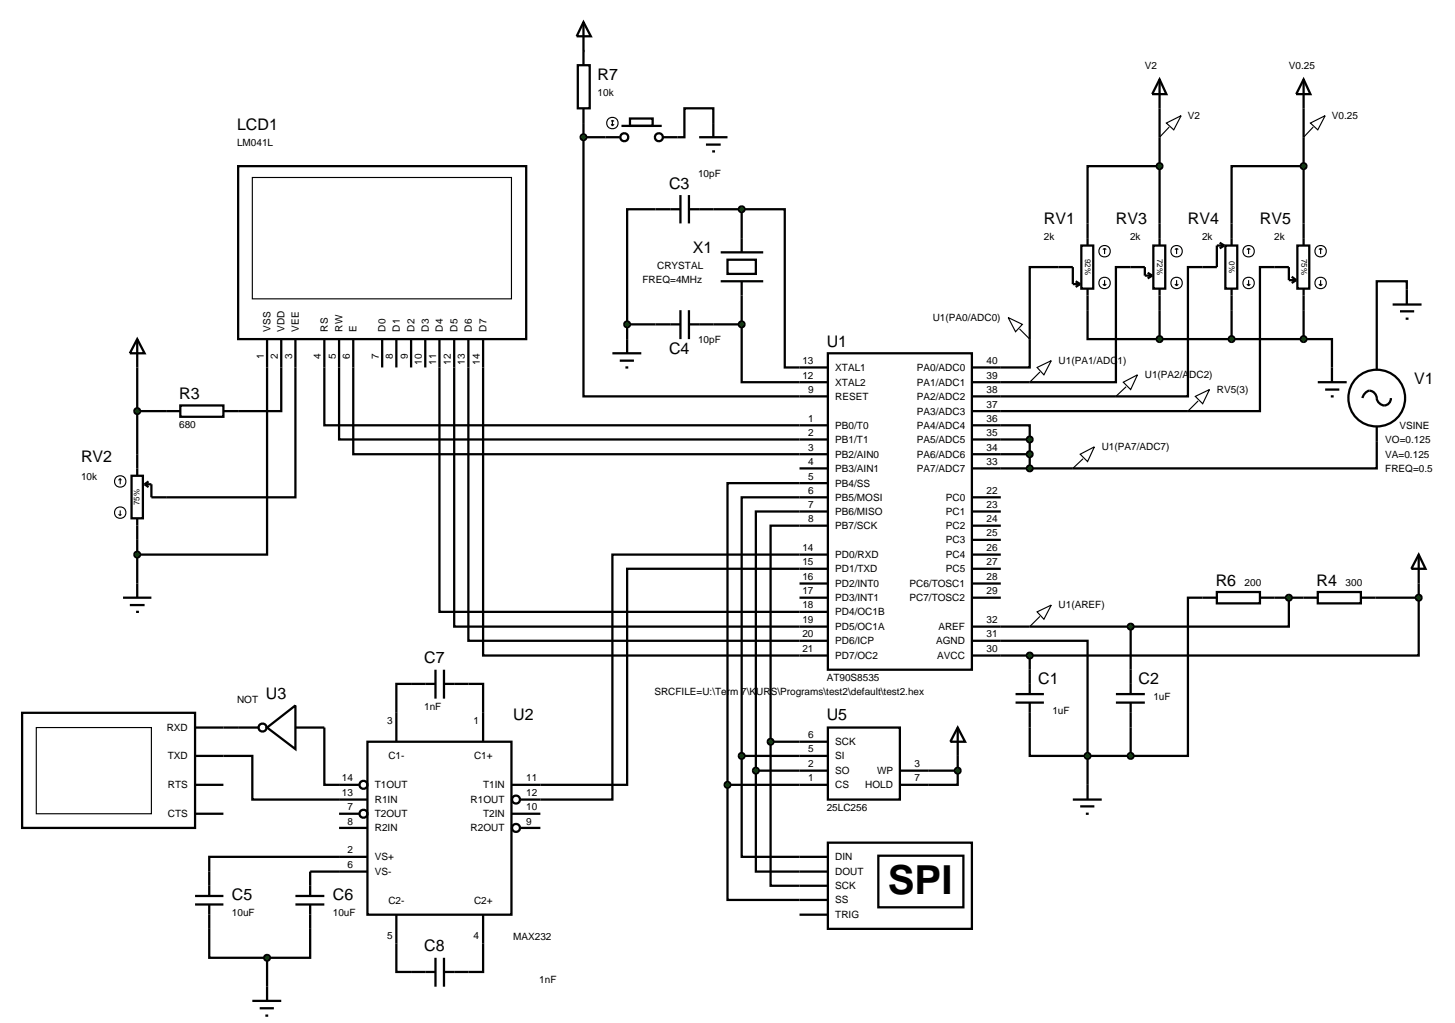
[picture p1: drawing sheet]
<svg xmlns="http://www.w3.org/2000/svg" width="257mm" height="180mm" viewBox="0 0 257 180" stroke-linecap="round" stroke-linejoin="round" font-family="sans-serif">
<g fill="none" stroke="#000" stroke-width=".4">
<path d="M204.5 14l1.2 2.6h-2.5zM204.5 14v25.4M229.9 19.1v20.3M102.9 24.2v45.7h43.1M102.9 21.7v2.5M102.9 24.2h3.9M115.6 36.9h-5v20.3M125.8 21.7v-2.6h-5.1v5.1h-1.2M125.8 36.9h5M130.8 36.9h7.6v27.9h7.6M130.8 36.9v5.1M204.5 29.3h-12.7v14"/>
<path d="M229.9 29.3h-12.7v10.1M110.6 57.2v2.6M110.6 57.2h5M125.8 57.2h5M130.8 57.2v10.2h15.2M130.8 52.1v5.1M189.7 49.6l.8 .5M190.5 50.1h-1.3v-3h-7.6v17.7h-10.2M190.5 50.1l-.8 .5M190.7 43.3h2.1v7.6h-2.1zM191.8 50.9v8.9h12.7M199.4 47.1h-2.6v20.3h-25.4"/>
<path d="M204.5 59.8h25.4M204.5 54.7v5.1M212.1 47.1h-2.6v22.8h-38.1M217.2 54.7v5.1M224.8 47.1h-2.6v25.4h-50.8M229.9 59.8h5v7.6M229.9 54.7v5.1M245.6 53.7h5.1M246.9 54.9h2.5M247.9 56.2h.5M248.1 53.7v-4.1h-5.3v15.5M24.2 64.8v15.3"/>
<path d="M24.2 72.5h5.1M47.1 64.8v33h-22.9M49.6 64.8v7.7h-7.6M52.1 64.8v22.9h-22.8M57.2 64.8v10.2h88.8M59.8 64.8v12.7h86.2M62.3 64.8v15.3h83.7M77.5 64.8v43.1h68.5M80.1 64.8v45.7h65.9M82.6 64.8v48.2h63.4M85.2 64.8v50.8h60.8M146 62.3h25.4v55.8h-25.4z"/>
<path d="M171.4 75h10.2v2.5M171.4 77.5h10.2M181.6 77.5v5.1M232.4 67.4h5.1M233.7 68.7h2.5M234.7 69.9h.5M240.3 70.2a1.24 1.24 0 0 1 1.1-1.3 1.24 1.24 0 0 1 1.3 1 1.39 1.39 0 0 0 .7 1.3 1.39 1.39 0 0 0 1.4 0l.4-.6 .1-.4M242.8 75.3v7.3h-71.4M24.2 95.2v7.7M141 82.6h5M146 92.7h-10.1v38.1M146 85.2h-17.7v53.2"/>
<path d="M146 87.7h-15.2v45.6M146 90.2h-12.7v45.7M146 97.8h-38v43.2h-12.7M171.4 80.1h10.2M171.4 97.8h5.1M171.4 87.7h5.1M171.4 90.2h5.1M171.4 92.7h5.1M171.4 95.2h5.1M250.2 97.8l1.2 2.5h-2.5zM250.2 97.8v7.6M141 105.4h5"/>
<path d="M141 102.9h5M146 100.3h-35.4v38.1h-15.3M171.4 113h20.4v20.3M171.4 115.6h10.2M171.4 105.4h5.1M171.4 110.5h28M171.4 100.3h5.1M171.4 102.9h5.1M181.6 115.6v6.8M199.4 110.5v11.9M212.1 105.4h-2.6v27.9h-10.1M224.8 105.4h5.1"/>
<path d="M227.3 105.4v5.1h-27.9M242.6 105.4h7.6M250.2 105.4v10.2h-68.6M39.4 133.3h5.1v7.7h15.3M39.4 128.3h2.6M57.2 128.3v10.1h2.6M72.5 120.6h-2.6v5.1M82.6 120.6h2.6v5.1M128.3 138.4v20.3h12.7M128.3 138.4h12.7M130.8 133.3v17.8h10.2M130.8 133.3h10.2"/>
<path d="M133.3 135.9v17.8h7.7M133.3 135.9h7.7M135.9 130.8v25.4h5.1M135.9 130.8h5.1M163.8 135.9h5.1M168.9 135.9v2.5h-5.1M168.9 133.3v2.6M179.1 122.4h5M179.1 123.9h5M181.6 123.9v9.4h10.2M191.8 133.3v7.7M191.8 133.3h7.6"/>
<path d="M196.8 122.4h5.1M196.8 123.9h5.1M199.4 123.9v9.4M54.7 153.7h5.1M59.8 151.1h-22.9v2.6M189.2 141h5.1M190.5 142.2h2.5M191.5 143.5h.5M36.9 163.8v5.1h10.2M47.1 168.9v5.1M54.7 163.8v5.1h-7.6M69.9 166.4v5h2.6"/>
<path d="M85.2 166.4v5h-2.6"/>
<circle cx="242.8" cy="70.2" r="5"/>
</g>
<g fill="none" stroke="#000" stroke-width=".2">
<path d="M194.5 50.1l.3 .3M194.8 43.8v1M194.8 49.4v1M194.8 43.8l.3 .2M194.8 43.8l-.3 .2M195.1 50.1l-.3 .3"/>
<circle cx="194.8" cy="44.3" r="1.01"/>
<circle cx="194.8" cy="49.9" r="1.01"/>
</g>
<g fill="#004000" stroke="#000" stroke-width=".4">
<path d="M181.2 77.2l.4-.2-.5 .5zM181.6 77l.4 .2 .1 .3zM181.6 78l.5-.5-.1 .3zM181.1 77.5l.5 .5-.3-.1z"/>
<path d="M181.2 79.8l.4-.2-.5 .5zM181.6 79.6l.4 .2 .1 .3zM181.6 80.6l.5-.5-.1 .3zM181.1 80.1l.5 .5-.3-.1z"/>
</g>
<g fill="#004000">
<path d="M181.1 77.5l.5-.5 .5 .5-.5 .5z"/>
<path d="M181.1 80.1l.5-.5 .5 .5-.5 .5z"/>
</g>
<g fill="none" stroke="#000" stroke-width=".4">
<path d="M42 29.3h50.8v30.5h-50.8zM24.2 59.8l1.3 2.5h-2.6zM24.2 59.8v5M47.1 59.8v5M49.6 59.8v5M52.1 59.8v5M57.2 59.8v5M59.8 59.8v5M62.3 59.8v5M67.4 59.8v5M69.9 59.8v5M72.5 59.8v5"/>
<path d="M75 59.8v5M77.5 59.8v5M80.1 59.8v5M82.6 59.8v5M85.2 59.8v5M29.3 72.5h2.5M31.8 71.5h7.6v2h-7.6zM39.4 72.5h2.6M21.7 105.4h5M22.9 106.7h2.6M24 107.9h.5M24.2 102.9v2.5"/>
</g>
<path d="M44.5 31.3h45.7v21.4h-45.7z" fill="none" stroke="#000" stroke-width=".2"/>
<path d="M23.9 72.1l.3-.1-.5 .5zM24.2 72l.4 .2 .1 .3zM24.2 73l.5-.5-.2 .4zM23.7 72.5l.5 .5-.4-.2z" fill="#004000" stroke="#000" stroke-width=".4"/>
<path d="M24.2 72l.5 .5-.5 .5-.5-.5z" fill="#004000"/>
<path d="M102.9 3.9l1.3 2.5h-2.5zM102.9 3.9v5.1M23.2 83.9h2v7.5h-2zM24.2 80.1v3.8M24.2 91.4v3.8M25.5 85.4l.7 .5M25.5 85.4h1.2v2.3h2.6M26.2 84.9l-.7 .5" fill="none" stroke="#000" stroke-width=".4"/>
<g fill="none" stroke="#000" stroke-width=".2">
<path d="M20.9 90.7l.3 .2M21.2 84.4l-.3 .3M21.2 84.4l.2 .3M21.2 84.4v1M21.2 90v.9M21.4 90.7l-.2 .2"/>
<circle cx="21.2" cy="84.9" r="1.01"/>
<circle cx="21.2" cy="90.4" r="1.01"/>
</g>
<path d="M181.3 82.2l.3-.1-.5 .5zM181.6 82.1l.4 .2 .1 .3zM181.6 83.1l.5-.5-.1 .3zM181.1 82.6l.5 .5-.3-.1z" fill="#004000" stroke="#000" stroke-width=".4"/>
<path d="M181.6 82.1l.5 .5-.5 .5-.5-.5z" fill="#004000"/>
<g fill="none" stroke="#000" stroke-width=".4">
<path d="M204.5 39.4v3.9M217.2 39.4v3.9M229.9 39.4v3.9M199.4 47.1h2.5v1.5h1.3M202.4 48.1l.8 .5M203.2 48.6l-.8 .5M203.4 43.3h2.1v7.6h-2.1zM204.5 50.9v3.8M215.1 42.8l.8 .5M215.9 43.3h-1.3v3.8h-2.5M215.9 43.3l-.8 .5M216.1 43.3h2.1v7.6h-2.1z"/>
<path d="M217.2 50.9v3.8M224.8 47.1h2.5v2.3h1.3M227.8 48.8l.8 .6M228.6 49.4l-.8 .5M228.8 43.3h2.1v7.6h-2.1zM229.9 50.9v3.8"/>
</g>
<g fill="none" stroke="#000" stroke-width=".2">
<path d="M207.2 50.1l.3 .3M207.5 43.8v1M207.5 49.4v1M207.5 43.8l.3 .2M207.5 43.8l-.3 .2M207.8 50.1l-.3 .3M219.9 50.1l.3 .3M220.2 43.8v1M220.2 49.4v1M220.2 43.8l.3 .2M220.2 43.8l-.3 .2M220.5 50.1l-.3 .3"/>
<path d="M232.6 50.1l.3 .3M232.9 43.8v1M232.9 49.4v1M232.9 43.8l.3 .2M232.9 43.8l-.3 .2M233.2 50.1l-.3 .3"/>
<circle cx="207.5" cy="44.3" r="1.01"/>
<circle cx="207.5" cy="49.9" r="1.01"/>
<circle cx="220.2" cy="44.3" r="1.01"/>
<circle cx="220.2" cy="49.9" r="1.01"/>
<circle cx="232.9" cy="44.3" r="1.01"/>
<circle cx="232.9" cy="49.9" r="1.01"/>
</g>
<g fill="#004000" stroke="#000" stroke-width=".4">
<path d="M229.6 59.4l.3-.1-.5 .5zM229.9 59.3l.4 .2 .1 .3zM230.4 59.8l-.1 .3-.4 .2zM229.4 59.8l.5 .5-.4-.2z"/>
<path d="M216.9 59.4l.3-.1-.5 .5zM217.2 59.3l.4 .2 .1 .3zM217.7 59.8l-.1 .3-.4 .2zM216.7 59.8l.5 .5-.4-.2z"/>
<path d="M204.2 59.4l.3-.1-.5 .5zM204.5 59.3l.4 .2 .1 .3zM205 59.8l-.1 .3-.4 .2zM204 59.8l.5 .5-.4-.2z"/>
<path d="M191.5 132.9l.3-.1-.5 .5zM191.8 132.8l.4 .2 .1 .3zM192.3 133.3l-.1 .3-.4 .2zM191.3 133.3l.5 .5-.4-.2z"/>
<path d="M23.9 97.4l.3-.1-.5 .5zM24.2 97.3l.3 .1 .2 .4zM24.2 98.3l.5-.5-.1 .3zM23.7 97.8l.5 .5-.4-.2z"/>
</g>
<g fill="#004000">
<path d="M229.9 59.3l.5 .5-.5 .5-.5-.5z"/>
<path d="M217.2 59.3l.5 .5-.5 .5-.5-.5z"/>
<path d="M204.5 59.3l.5 .5-.5 .5-.5-.5z"/>
<path d="M191.8 132.8l.5 .5-.5 .5-.5-.5z"/>
<path d="M24.2 97.3l.5 .5-.5 .5-.5-.5z"/>
</g>
<path d="M212.1 105.4h2.5M214.6 104.4h7.6v2h-7.6zM222.2 105.4h2.6M229.9 105.4h2.5M232.4 104.4h7.6v2h-7.6zM240 105.4h2.6" fill="none" stroke="#000" stroke-width=".4"/>
<g fill="#004000" stroke="#000" stroke-width=".4">
<path d="M199 133l.4-.2-.5 .5zM199.4 132.8l.3 .1 .2 .4zM199.9 133.3l-.1 .3-.4 .2zM198.9 133.3l.5 .5-.4-.2z"/>
<path d="M181.2 115.3l.4-.2-.5 .5zM181.6 115.1l.3 .1 .2 .4zM181.6 116.1l.5-.5-.2 .4zM181.1 115.6l.5 .5-.3-.1z"/>
<path d="M249.9 105l.3-.1-.5 .5zM250.2 104.9l.4 .2 .1 .3zM250.2 105.9l.5-.5-.2 .4zM249.7 105.4l.5 .5-.3-.1z"/>
<path d="M227 105l.3-.1-.5 .5zM227.3 104.9l.4 .2 .1 .3zM227.8 105.4l-.1 .3-.4 .2zM226.8 105.4l.5 .5-.4-.2z"/>
<path d="M199 110.2l.4-.2-.5 .5zM199.4 110l.3 .1 .2 .4zM199.9 110.5l-.1 .3-.4 .2zM198.9 110.5l.5 .5-.4-.2z"/>
</g>
<g fill="#004000">
<path d="M198.9 133.3l.5-.5 .5 .5-.5 .5z"/>
<path d="M181.1 115.6l.5-.5 .5 .5-.5 .5z"/>
<path d="M250.2 104.9l.5 .5-.5 .5-.5-.5z"/>
<path d="M227.3 104.9l.5 .5-.5 .5-.5-.5z"/>
<path d="M198.9 110.5l.5-.5 .5 .5-.5 .5z"/>
</g>
<path d="M177.8 56l2.5 1.2-1.2 1.3zM179.8 58l1.8 1.8M182.9 64.8l2.5-1.2-1.3 2.5zM183.4 65.6l-1.8 1.8M198.1 67.4l2.5-1.3-1.2 2.6zM198.6 68.2l-1.8 1.7M210.8 69.9l2.5-1.2-1.2 2.5zM211.3 70.7l-1.8 1.8M190.5 80.1l2.5-1.3-1.2 2.6zM191 80.9l-1.8 1.7M182.9 107.9l2.5-1.2-1.3 2.5zM183.4 108.7l-1.8 1.8" fill="none" stroke="#000" stroke-width=".2"/>
<g fill="#004000" stroke="#000" stroke-width=".4">
<path d="M204.1 29l.4-.2-.5 .5zM204.5 28.8l.4 .2 .1 .3zM205 29.3l-.1 .3-.4 .2zM204 29.3l.5 .5-.4-.2z"/>
<path d="M229.5 29l.4-.2-.5 .5zM229.9 28.8l.4 .2 .1 .3zM230.4 29.3l-.1 .3-.4 .2zM229.4 29.3l.5 .5-.4-.2z"/>
</g>
<g fill="#004000">
<path d="M204 29.3l.5-.5 .5 .5-.5 .5z"/>
<path d="M229.4 29.3l.5-.5 .5 .5-.5 .5z"/>
</g>
<g fill="none" stroke="#000" stroke-width=".2">
<path d="M107.8 21.9l.2 .3M108 21.2v1M108 21.2l.3 .2M108 21.2l-.2 .2M108.3 21.9l-.3 .3M205.7 21.7l2.6-1.3-1.3 2.5zM206.2 22.4l-1.7 1.8M231.1 21.7l2.6-1.3-1.3 2.5zM231.6 22.4l-1.7 1.8"/>
<circle cx="108" cy="21.7" r="1.01"/>
</g>
<g fill="none" stroke="#000" stroke-width=".4">
<path d="M101.9 11.5h2.1v7.6h-2.1zM102.9 9v2.5M102.9 19.1v2.6M229.9 14l1.2 2.6h-2.5zM229.9 14v5.1M106.8 24.2h2.5M109.6 22.2h7.1M111.1 20.9h4v1.3h-4zM115.6 36.9h4.4M116.9 24.2h2.6M120 34.4v5M121.5 34.4v5"/>
<path d="M121.5 36.9h4.3M123.3 24.2h5M124.5 25.5h2.6M125.6 26.7h.5M125.8 21.7v2.5M110.6 59.8v2.5M115.6 57.2h4.4M120 54.7v5.1M121.5 54.7v5.1M121.5 57.2h4.3M127.1 44.5h7.5M127.1 49.6h7.5"/>
<path d="M128.3 45.8h5v2.5h-5zM130.8 42v2.5M130.8 49.6v2.5M108 62.3h5.1M109.3 63.6h2.5M110.3 64.8h.5M168.9 128.3l1.3 2.5h-2.6zM168.9 128.3v5"/>
<circle cx="110.1" cy="24.2" r=".7"/>
<circle cx="116.2" cy="24.2" r=".7"/>
</g>
<g fill="#004000" stroke="#000" stroke-width=".4">
<path d="M110.2 56.9l.4-.2-.5 .5zM110.6 56.7l.4 .2 .1 .3zM111.1 57.2l-.1 .3-.4 .2zM110.1 57.2l.5 .5-.3-.1z"/>
<path d="M130.4 36.6l.4-.2-.5 .5zM130.8 36.4l.3 .1 .2 .4zM131.3 36.9l-.1 .3-.4 .2zM130.3 36.9l.5 .5-.3-.1z"/>
<path d="M130.4 56.9l.4-.2-.5 .5zM130.8 56.7l.4 .2 .1 .3zM131.3 57.2l-.1 .3-.4 .2zM130.3 57.2l.5 .5-.3-.1z"/>
<path d="M102.6 23.8l.3-.1-.5 .5zM102.9 23.7l.3 .1 .2 .4zM103.4 24.2l-.1 .3-.4 .2zM102.4 24.2l.5 .5-.4-.2z"/>
</g>
<g fill="#004000">
<path d="M110.1 57.2l.5-.5 .5 .5-.5 .5z"/>
<path d="M130.3 36.9l.5-.5 .5 .5-.5 .5z"/>
<path d="M130.3 57.2l.5-.5 .5 .5-.5 .5z"/>
<path d="M102.4 24.2l.5-.5 .5 .5-.5 .5z"/>
</g>
<g fill="none" stroke="#000" stroke-width=".4">
<path d="M141 130.8h5M141 133.3h5M141 135.9h5M141 138.4h5M146 128.3h12.7v12.7h-12.7zM158.7 135.9h5.1M158.7 138.4h5.1M141 151.1h5M141 153.7h5M141 156.2h5M141 158.7h5M146 148.6h25.4v15.2h-25.4z"/>
<path d="M154.9 150.9h15v9.1h-15zM141 161.3h5"/>
</g>
<g fill="#004000" stroke="#000" stroke-width=".4">
<path d="M135.6 130.4l.3-.1-.5 .5zM135.9 130.3l.3 .1 .2 .4zM135.9 131.3l.5-.5-.2 .4zM135.4 130.8l.5 .5-.3-.1z"/>
<path d="M127.9 138.1l.4-.2-.5 .5zM128.3 137.9l.4 .2 .1 .3zM128.8 138.4l-.2 .4-.3 .1zM127.8 138.4l.5 .5-.3-.1z"/>
<path d="M168.5 135.6l.4-.2-.5 .5zM168.9 135.4l.3 .1 .2 .4zM169.4 135.9l-.1 .3-.4 .2zM168.4 135.9l.5 .5-.3-.1z"/>
<path d="M130.4 133l.4-.2-.5 .5zM130.8 132.8l.3 .1 .2 .4zM131.3 133.3l-.1 .3-.4 .2zM130.3 133.3l.5 .5-.3-.1z"/>
<path d="M133 135.5l.3-.1-.5 .5zM133.3 135.4l.3 .1 .2 .4zM133.8 135.9l-.2 .4-.3 .1zM132.8 135.9l.5 .5-.4-.2z"/>
</g>
<g fill="#004000">
<path d="M135.9 130.3l.5 .5-.5 .5-.5-.5z"/>
<path d="M128.3 137.9l.5 .5-.5 .5-.5-.5z"/>
<path d="M168.4 135.9l.5-.5 .5 .5-.5 .5z"/>
<path d="M130.3 133.3l.5-.5 .5 .5-.5 .5z"/>
<path d="M133.3 135.4l.5 .5-.5 .5-.5-.5z"/>
</g>
<g fill="none" stroke="#000" stroke-width=".4">
<path d="M76.8 118.1v5.1M78.3 118.1v5.1M3.9 125.7h30.5v20.3h-30.5zM34.4 138.4h5M34.4 128.3h5M34.4 133.3h5M42 128.3h3.5M47.1 128.3l5-3.9v7.7zM52.1 128.3h5.1M59.8 138.4h3.5M64.8 130.8h25.4v30.5h-25.4zM69.9 125.7v5.1"/>
<path d="M72.5 120.6h4.3M78.3 120.6h4.3M85.2 125.7v5.1M90.2 138.4h5.1M34.4 143.5h5M34.4 158h5M34.4 159.5h5M36.9 153.7v4.3M36.9 159.5v4.3M52.1 158h5.1M52.1 159.5h5.1M54.7 153.7v4.3"/>
<path d="M54.7 159.5v4.3M59.8 141h5M59.8 143.5h3.5M59.8 146h5M59.8 151.1h5M59.8 153.7h5M90.2 143.5h5.1M91.8 141h3.5M91.8 146h3.5M44.5 176.5h5.1M45.8 177.8h2.5M46.8 179.1h.5"/>
<path d="M47.1 174v2.5M69.9 161.3v5.1M72.5 171.4h4.3M76.8 168.9v5.1M78.3 168.9v5.1M78.3 171.4h4.3M85.2 161.3v5.1"/>
<circle cx="46.3" cy="128.3" r=".7"/>
<circle cx="64.1" cy="138.4" r=".7"/>
<circle cx="64.1" cy="143.5" r=".7"/>
<circle cx="91" cy="141" r=".7"/>
<circle cx="91" cy="146" r=".7"/>
</g>
<path d="M6.4 128.3h20.3v15.2h-20.3z" fill="none" stroke="#000" stroke-width=".2"/>
<path d="M46.7 168.6l.4-.2-.5 .5zM47.1 168.4l.4 .2 .1 .3zM47.1 169.4l.5-.5-.2 .4zM46.6 168.9l.5 .5-.3-.1z" fill="#004000" stroke="#000" stroke-width=".4"/>
<path d="M46.6 168.9l.5-.5 .5 .5-.5 .5z" fill="#004000"/>
<text font-size="7.1" x="156.6" y="157.7">SPI</text>
<g font-size="2.8">
<text x="105.4" y="14.1">R7</text>
<text x="41.8" y="23">LCD1</text>
<text x="118" y="33.3">C3</text>
<text x="184.1" y="39.5">RV1</text>
<text x="196.8" y="39.5">RV3</text>
<text x="209.5" y="39.5">RV4</text>
<text x="222.2" y="39.5">RV5</text>
<text x="122.2" y="44.6">X1</text>
<text x="118" y="62.5">C4</text>
<text x="145.8" y="61.2">U1</text>
<text x="31.6" y="70.4">R3</text>
<text x="249.4" y="67.7">V1</text>
<text x="14.3" y="81.5">RV2</text>
<text x="214.4" y="103.3">R6</text>
<text x="232.2" y="103.3">R4</text>
<text x="74.8" y="117">C7</text>
<text x="46.9" y="123.3">U3</text>
<text x="183.1" y="120.7">C1</text>
<text x="200.8" y="120.7">C2</text>
<text x="90.5" y="127.1">U2</text>
<text x="145.8" y="127.1">U5</text>
<text x="40.9" y="158.8">C5</text>
<text x="58.7" y="158.8">C6</text>
<text x="74.8" y="167.8">C8</text>
</g>
<g font-size="1.8">
<text x="105.4" y="16.9">10k</text>
<text x="201.9" y="12.1">V2</text>
<text x="227.3" y="12.1">V0.25</text>
<text x="209.5" y="21">V2</text>
<text x="234.9" y="21">V0.25</text>
<text x="41.8" y="25.8">LM041L</text>
<text x="123.1" y="31.3">10pF</text>
<text x="115.9" y="47.4">CRYSTAL</text>
<text x="184.1" y="42.3">2k</text>
<text x="199.3" y="42.3">2k</text>
<text x="212" y="42.3">2k</text>
<text x="224.7" y="42.3">2k</text>
<text x="113.3" y="49.9">FREQ=4MHz</text>
<text x="47.7" y="58.5" transform="rotate(-90 47.7 58.5)">VSS</text>
<text x="50.2" y="58.5" transform="rotate(-90 50.2 58.5)">VDD</text>
<text x="52.7" y="58.5" transform="rotate(-90 52.7 58.5)">VEE</text>
<text x="57.8" y="58.5" transform="rotate(-90 57.8 58.5)">RS</text>
<text x="60.4" y="58.5" transform="rotate(-90 60.4 58.5)">RW</text>
<text x="62.9" y="58.5" transform="rotate(-90 62.9 58.5)">E</text>
<text x="68" y="58.5" transform="rotate(-90 68 58.5)">D0</text>
<text x="70.5" y="58.5" transform="rotate(-90 70.5 58.5)">D1</text>
<text x="73.1" y="58.5" transform="rotate(-90 73.1 58.5)">D2</text>
<text x="75.6" y="58.5" transform="rotate(-90 75.6 58.5)">D3</text>
<text x="78.1" y="58.5" transform="rotate(-90 78.1 58.5)">D4</text>
<text x="80.7" y="58.5" transform="rotate(-90 80.7 58.5)">D5</text>
<text x="83.2" y="58.5" transform="rotate(-90 83.2 58.5)">D6</text>
<text x="85.8" y="58.5" transform="rotate(-90 85.8 58.5)">D7</text>
<text x="164.5" y="56.6">U1(PA0/ADC0)</text>
<text x="46.5" y="63.3" transform="rotate(-90 46.5 63.3)">1</text>
<text x="49" y="63.3" transform="rotate(-90 49 63.3)">2</text>
<text x="51.5" y="63.3" transform="rotate(-90 51.5 63.3)">3</text>
<text x="56.6" y="63.3" transform="rotate(-90 56.6 63.3)">4</text>
<text x="59.2" y="63.3" transform="rotate(-90 59.2 63.3)">5</text>
<text x="61.7" y="63.3" transform="rotate(-90 61.7 63.3)">6</text>
<text x="66.8" y="63.3" transform="rotate(-90 66.8 63.3)">7</text>
<text x="69.3" y="63.3" transform="rotate(-90 69.3 63.3)">8</text>
<text x="71.9" y="63.3" transform="rotate(-90 71.9 63.3)">9</text>
<text x="74.4" y="64.3" transform="rotate(-90 74.4 64.3)">10</text>
<text x="76.9" y="64.3" transform="rotate(-90 76.9 64.3)">11</text>
<text x="79.5" y="64.3" transform="rotate(-90 79.5 64.3)">12</text>
<text x="82" y="64.3" transform="rotate(-90 82 64.3)">13</text>
<text x="84.6" y="64.3" transform="rotate(-90 84.6 64.3)">14</text>
<text x="123.1" y="60.5">10pF</text>
<text x="141.5" y="64.2">13</text>
<text x="147.3" y="65.4">XTAL1</text>
<text x="161.7" y="65.4">PA0/ADC0</text>
<text x="174" y="64.2">40</text>
<text x="186.7" y="64.2">U1(PA1/ADC1)</text>
<text x="141.5" y="66.8">12</text>
<text x="142.5" y="69.3">9</text>
<text x="147.3" y="70.5">RESET</text>
<text x="147.3" y="68">XTAL2</text>
<text x="161.7" y="68">PA1/ADC1</text>
<text x="161.7" y="70.5">PA2/ADC2</text>
<text x="174" y="66.8">39</text>
<text x="174" y="69.3">38</text>
<text x="174" y="71.9">37</text>
<text x="201.9" y="66.7">U1(PA2/ADC2)</text>
<text x="214.6" y="69.3">RV5(3)</text>
<text x="31.6" y="75.5">680</text>
<text x="142.5" y="74.4">1</text>
<text x="142.5" y="76.9">2</text>
<text x="147.3" y="75.6">PB0/T0</text>
<text x="161.7" y="73.1">PA3/ADC3</text>
<text x="161.7" y="75.6">PA4/ADC4</text>
<text x="174" y="74.4">36</text>
<text x="174" y="76.9">35</text>
<text x="246.8" y="75.6">VSINE</text>
<text x="142.5" y="79.5">3</text>
<text x="142.5" y="82">4</text>
<text x="147.3" y="78.1">PB1/T1</text>
<text x="147.3" y="80.7">PB2/AIN0</text>
<text x="147.3" y="83.2">PB3/AIN1</text>
<text x="161.7" y="78.1">PA5/ADC5</text>
<text x="161.7" y="80.7">PA6/ADC6</text>
<text x="161.7" y="83.2">PA7/ADC7</text>
<text x="174" y="79.5">34</text>
<text x="174" y="82">33</text>
<text x="194.3" y="79.4">U1(PA7/ADC7)</text>
<text x="244.3" y="78.1">VO=0.125</text>
<text x="244.3" y="80.7">VA=0.125</text>
<text x="244.3" y="83.2">FREQ=0.5</text>
<text x="14.3" y="84.6">10k</text>
<text x="142.5" y="84.6">5</text>
<text x="142.5" y="87.1">6</text>
<text x="142.5" y="89.6">7</text>
<text x="147.3" y="85.8">PB4/SS</text>
<text x="147.3" y="88.3">PB5/MOSI</text>
<text x="166.8" y="88.3">PC0</text>
<text x="174" y="87.1">22</text>
<text x="174" y="89.6">23</text>
<text x="142.5" y="92.1">8</text>
<text x="147.3" y="90.8">PB6/MISO</text>
<text x="147.3" y="93.3">PB7/SCK</text>
<text x="166.8" y="90.8">PC1</text>
<text x="166.8" y="93.3">PC2</text>
<text x="166.8" y="95.8">PC3</text>
<text x="174" y="92.1">24</text>
<text x="174" y="94.6">25</text>
<text x="141.5" y="99.7">15</text>
<text x="141.5" y="97.2">14</text>
<text x="147.3" y="100.9">PD1/TXD</text>
<text x="147.3" y="98.4">PD0/RXD</text>
<text x="166.8" y="98.4">PC4</text>
<text x="166.8" y="100.9">PC5</text>
<text x="174" y="97.2">26</text>
<text x="174" y="99.7">27</text>
<text x="141.5" y="102.3">16</text>
<text x="141.5" y="104.8">17</text>
<text x="141.5" y="107.3">18</text>
<text x="147.3" y="103.5">PD2/INT0</text>
<text x="147.3" y="106">PD3/INT1</text>
<text x="160.4" y="103.5">PC6/TOSC1</text>
<text x="160.4" y="106">PC7/TOSC2</text>
<text x="174" y="102.3">28</text>
<text x="174" y="104.8">29</text>
<text x="186.7" y="107.3">U1(AREF)</text>
<text x="219.5" y="103.3">200</text>
<text x="237.3" y="103.3">300</text>
<text x="141.5" y="109.9">19</text>
<text x="141.5" y="112.4">20</text>
<text x="147.3" y="108.5">PD4/OC1B</text>
<text x="147.3" y="111.1">PD5/OC1A</text>
<text x="147.3" y="113.6">PD6/ICP</text>
<text x="165.1" y="113.6">AGND</text>
<text x="165.5" y="111.1">AREF</text>
<text x="174" y="109.9">32</text>
<text x="174" y="112.4">31</text>
<text x="141.5" y="115">21</text>
<text x="147.3" y="116.2">PD7/OC2</text>
<text x="165.3" y="116.2">AVCC</text>
<text x="174" y="115">30</text>
<text x="41.8" y="123.9">NOT</text>
<text x="74.8" y="125.2">1nF</text>
<text x="115.4" y="122.6">SRCFILE=U:\Term 7\KURS\Programs\test2\default\test2.hex</text>
<text x="145.8" y="120.1">AT90S8535</text>
<text x="185.6" y="126">1uF</text>
<text x="203.4" y="123.5">1uF</text>
<text x="29.4" y="128.9">RXD</text>
<text x="68.3" y="127.7">3</text>
<text x="83.5" y="127.7">1</text>
<text x="142.5" y="130.2">6</text>
<text x="147.3" y="131.4">SCK</text>
<text x="29.6" y="133.9">TXD</text>
<text x="60.3" y="137.8">14</text>
<text x="68.5" y="133.9">C1-</text>
<text x="83.6" y="133.9">C1+</text>
<text x="92.8" y="137.8">11</text>
<text x="142.5" y="132.7">5</text>
<text x="142.5" y="135.3">2</text>
<text x="142.5" y="137.8">1</text>
<text x="147.3" y="133.9">SI</text>
<text x="147.3" y="136.5">SO</text>
<text x="154.7" y="136.5">WP</text>
<text x="161.3" y="137.8">7</text>
<text x="161.3" y="135.3">3</text>
<text x="29.6" y="139">RTS</text>
<text x="60.3" y="140.4">13</text>
<text x="61.3" y="142.9">7</text>
<text x="66.1" y="139">T1OUT</text>
<text x="66.1" y="141.6">R1IN</text>
<text x="83" y="141.6">R1OUT</text>
<text x="85.2" y="139">T1IN</text>
<text x="92.8" y="140.4">12</text>
<text x="92.8" y="142.9">10</text>
<text x="145.8" y="143">25LC256</text>
<text x="147.3" y="139">CS</text>
<text x="152.6" y="139">HOLD</text>
<text x="29.6" y="144.1">CTS</text>
<text x="61.3" y="145.4">8</text>
<text x="66.1" y="144.1">T2OUT</text>
<text x="66.1" y="146.6">R2IN</text>
<text x="83" y="146.6">R2OUT</text>
<text x="85.2" y="144.1">T2IN</text>
<text x="92.8" y="145.4">9</text>
<text x="61.3" y="150.5">2</text>
<text x="61.3" y="153.1">6</text>
<text x="66.1" y="151.7">VS+</text>
<text x="66.1" y="154.3">VS-</text>
<text x="147.3" y="151.7">DIN</text>
<text x="147.3" y="154.3">DOUT</text>
<text x="40.9" y="161.6">10uF</text>
<text x="58.7" y="161.6">10uF</text>
<text x="68.5" y="159.4">C2-</text>
<text x="83.6" y="159.4">C2+</text>
<text x="147.3" y="156.8">SCK</text>
<text x="147.3" y="159.3">SS</text>
<text x="147.3" y="161.9">TRIG</text>
<text x="68.3" y="165.6">5</text>
<text x="83.5" y="165.6">4</text>
<text x="90.5" y="165.8">MAX232</text>
<text x="95.1" y="173.4">1nF</text>
</g>
<g font-size="1.4">
<text x="191.4" y="45.7" transform="rotate(90 191.4 45.7)">92%</text>
<text x="204.1" y="45.7" transform="rotate(90 204.1 45.7)">72%</text>
<text x="216.8" y="46.1" transform="rotate(90 216.8 46.1)">0%</text>
<text x="229.5" y="45.7" transform="rotate(90 229.5 45.7)">75%</text>
<text x="24.6" y="89.1" transform="rotate(-90 24.6 89.1)">75%</text>
</g>
</svg>
